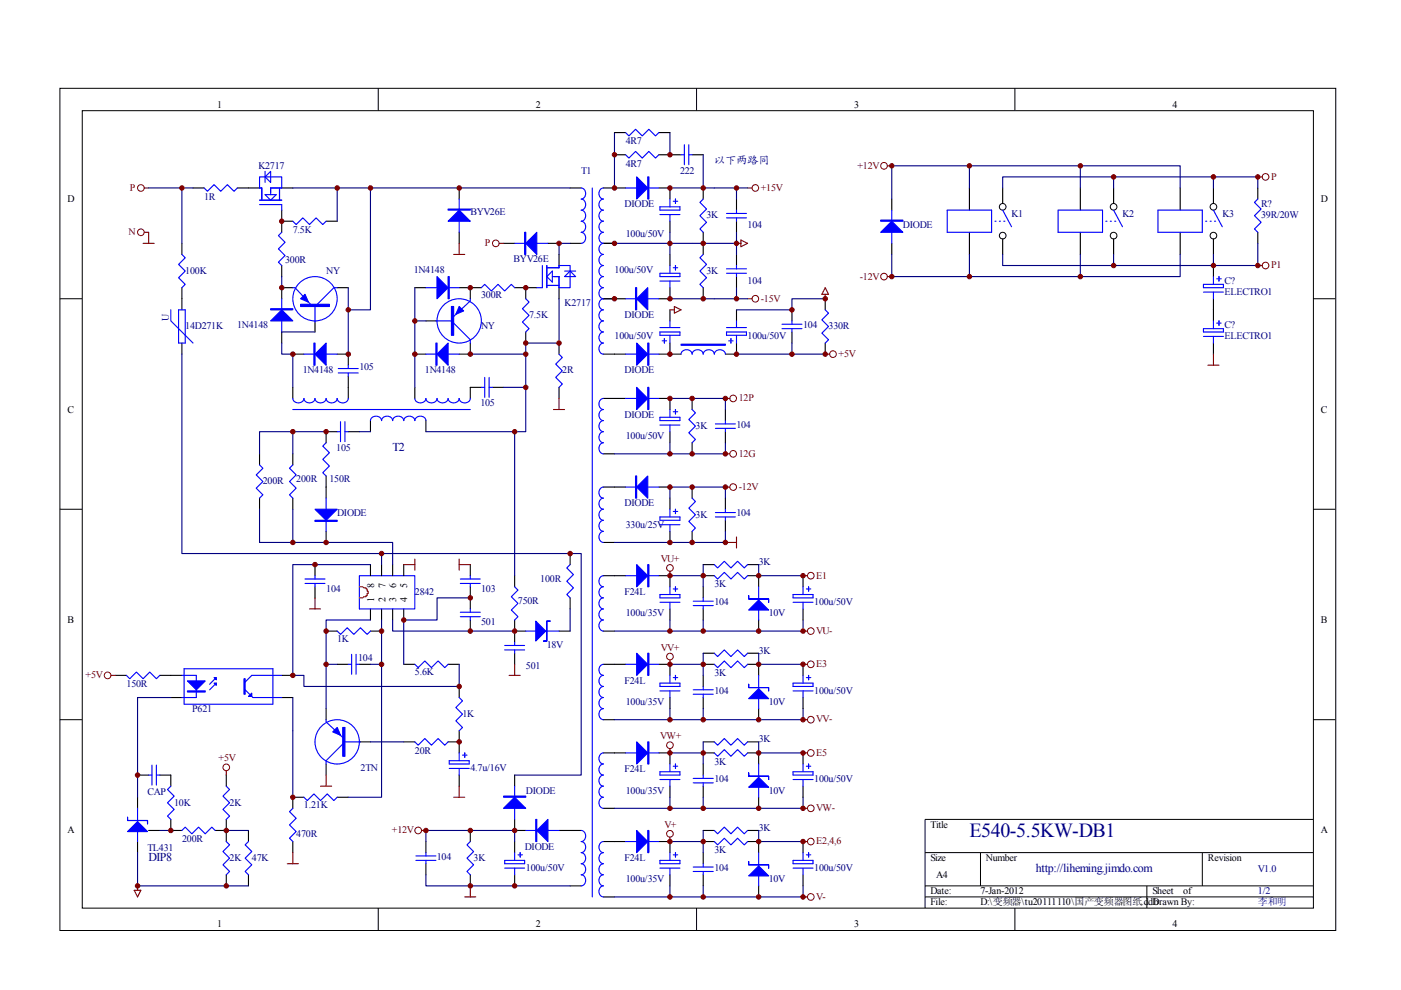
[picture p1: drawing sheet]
<svg xmlns="http://www.w3.org/2000/svg" width="297mm" height="210mm" viewBox="0 0 297 210" stroke-linecap="round" stroke-linejoin="round" font-family="sans-serif">
<g fill="none" stroke="#000" stroke-width=".21">
<path d="M12.7 18.7h270.5v178.6h-270.5zM80.2 18.7v4.7M147.7 18.7v4.7M215.2 18.7v4.7M17.4 23.5h261.1v169h-261.1zM12.7 63.3h4.7M278.4 63.3h4.7M12.7 108h4.7M278.4 108h4.7M12.7 152.6h4.7M278.4 152.6h4.7M278.4 173.7h-82.3v18.8"/>
<path d="M80.2 192.5v4.7M147.7 192.5v4.7M196.1 180.8h82.3M196.1 187.8h82.3M196.1 190.2h82.3M207.9 180.8v7M215.2 192.5v4.7M243.2 187.8v4.7M254.9 180.8v7"/>
<circle cx="212.6" cy="43.9" r=".71"/>
<circle cx="212.6" cy="50" r=".71"/>
<circle cx="236.1" cy="43.9" r=".71"/>
<circle cx="236.1" cy="50" r=".71"/>
<circle cx="257.3" cy="43.9" r=".7"/>
<circle cx="257.3" cy="50" r=".7"/>
</g>
<g fill="none" stroke="#000" stroke-width=".23">
<path d="M40.9 39.9h2.4M50.3 39.9h4.7M59.7 39.9h2.4M97.4 39.9v2.3M120.9 39.9h2.3M127.9 39.9h4.7M130.3 32.8h2.3M130.3 28.1h2.3M139.7 39.9h2.3v2.3M139.7 32.8h4.7M139.7 28.1h2.3M146.7 32.8h2.4"/>
<path d="M149.1 39.9v2.3M205.5 39.9v4.7M212.6 39.9v3.2M229 39.9v4.7M236.1 39.9v3.2M250.2 39.9v4.7M257.3 39.9v3.2M266.7 39.9v2.3M38.6 51.6v2.3M59.7 44.6v4.7M59.7 56.3v2.3M59.7 46.9h2.4"/>
<path d="M69.1 46.9h2.4M97.4 49.3v2.3M106.8 51.6h2.3M116.2 51.6h2.3M118.5 53.9v2.4M120.9 51.6h2.3M127.9 51.6h2.4M142 46.9v2.4M142 53.9v2.4M149.1 49.3v4.6M156.2 42.2v2.4M156.2 46.9v2.4"/>
<path d="M156.2 53.9v2.4M156.2 58.6v2.4M189.1 42.2v2.4M189.1 51.6v2.3M205.5 49.3v4.6M212.6 50.7v3.2M229 49.3v4.6M236.1 50.7v3.2M250.2 49.3v4.6M257.3 50.7v3.2M257.3 56.3v2.3M266.7 49.3v2.3"/>
<path d="M38.6 61v4.7M38.6 72.7v2.4M59.7 70.4v2.3M62.1 61h-2.4v2.3M62.1 75.1h2.3M66.8 68v2.4M71.5 61h2.3M71.5 75.1h2.3v2.3M73.8 79.8v4.7M88 61h2.3M88 75.1h2.3M90.3 68h2.4"/>
<path d="M97.4 61h4.7M99.7 61v2.3M99.7 72.7v2.4h-2.3M109.1 61h4.7M111.5 61v2.3M111.5 70.4v2.3M118.5 61v2.3M118.5 72.7v2.4M127.9 75.1h4.7M127.9 63.3h4.7M139.7 75.1h4.7M142 61v2.3h-2.3"/>
<path d="M142 65.7v2.3M142 72.7v2.4M149.1 61v2.3M156.2 72.7v2.4h-2.4M156.2 65.7v2.3M167.9 65.7v2.3M167.9 70.4v2.3M175 63.3v2.4M175 72.7v2.4M257.3 63.3v4.7M257.3 72.7v2.4M55 96.2v2.4"/>
<path d="M62.1 82.1v2.4M62.1 96.2v2.4M71.5 91.5h-2.4v2.4M73.8 91.5h2.4M78.5 89.2v2.3M88 82.1v2.4M90.3 89.2v2.3M102.1 82.1h-2.4v2.4M104.4 82.1h2.4M118.5 82.1v2.4M127.9 96.2h2.4M127.9 84.5h4.7"/>
<path d="M139.7 84.5h2.3v2.3M142 91.5v2.4M146.7 84.5v2.3M146.7 93.9v2.3M153.8 86.8v2.4M153.8 91.5v2.4M55 105.6v2.4M62.1 105.6v2.4M66.8 119.7v2.4M69.1 100.9v4.7M69.1 112.7v2.3M78.5 119.7v2.4"/>
<path d="M80.9 119.7v2.4M83.2 119.7v2.4M85.6 119.7v2.4M99.7 119.7v2.4M120.9 117.4v2.3M127.9 115h2.4M127.9 103.3h4.7M139.7 103.3h2.3M142 105.6v2.4M142 112.7v2.3M146.7 103.3v2.3M146.7 112.7v2.3"/>
<path d="M149.1 119.7h2.3M153.8 105.6v2.4M153.8 110.3v2.4M158.5 119.7h2.4M66.8 124.4v2.4M69.1 133.8h2.4M78.5 129.1v2.4M78.5 133.8h2.4M80.9 129.1v2.4M83.2 129.1v2.4M85.6 129.1v2.4M99.7 124.4v4.7"/>
<path d="M99.7 131.5v2.3M109.1 133.8h2.4M109.1 122.1v2.3M109.1 131.5v4.7M109.1 138.5v2.4M118.5 133.8h2.4M120.9 126.8v2.3M127.9 133.8h2.4M127.9 122.1h4.7M139.7 122.1h2.3v2.3M142 129.1v2.4M149.1 124.4v2.4"/>
<path d="M149.1 129.1v2.4M149.1 122.1h2.3M149.1 138.5h2.3M158.5 122.1h2.4v2.3M158.5 138.5h2.4M160.9 131.5v2.3M170.3 122.1v2.3M170.3 129.1v2.4M24.5 143.2h2.3M33.9 143.2h4.7M36.2 147.9h2.4M59.7 143.2h2.4"/>
<path d="M59.7 147.9h2.4M69.1 150.2v2.4M71.5 140.9h2.3M76.2 140.9h2.3M76.2 157.3h2.3M85.6 140.9h2.4M85.6 157.3h2.4M95 140.9h2.4M95 157.3h2.4M97.4 145.5v2.4M97.4 154.9v4.7M127.9 140.9h4.7"/>
<path d="M127.9 152.6h2.4M127.9 159.6h4.7M139.7 140.9h2.3v2.3M139.7 159.6h2.3v2.4M142 147.9v2.3M149.1 140.9h2.3M149.1 157.3h2.3M149.1 143.2v2.3M149.1 147.9v2.3M149.1 159.6h2.3M158.5 140.9h2.4v2.3M158.5 157.3h2.4"/>
<path d="M158.5 159.6h2.4v2.4M160.9 150.2v2.4M170.3 140.9v2.3M170.3 147.9v2.3M170.3 159.6v2.4M29.2 169v2.4M29.2 178.4v2.4M29.2 164.3h2.3M31.5 176.1h2.4M33.9 164.3h2.3v2.4M36.2 173.7v2.4h2.4M45.6 176.1h2.4"/>
<path d="M48 164.3v2.4M48 173.7v4.7M52.7 176.1v2.3M62.1 178.4v2.4M64.4 169h-2.3v2.4M69.1 162v2.3M71.5 169h2.3M90.3 178.4v2.4M97.4 164.3v2.4M99.7 176.1v2.3M109.1 164.3v2.4M109.1 173.7v2.4h2.4"/>
<path d="M109.1 178.4v2.4M118.5 176.1h4.7M127.9 171.4h2.4M127.9 178.4h4.7M139.7 178.4h2.3v2.4M142 166.7v2.3M149.1 176.1h2.3M149.1 162v2.3M149.1 166.7v2.3M149.1 178.4h2.3M158.5 176.1h2.4M158.5 178.4h2.4v2.4"/>
<path d="M160.9 169v2.4M170.3 166.7v2.3M170.3 178.4v2.4M48 185.5v2.3M52.7 185.5v2.3M90.3 183.1v2.4M99.7 185.5v2.3M109.1 185.5v2.3M120.9 187.8h2.3M127.9 190.2h2.4M142 185.5v2.3M149.1 180.8v2.3"/>
<path d="M149.1 185.5v2.3M160.9 187.8v2.4M170.3 185.5v2.3"/>
</g>
<g fill="none" stroke="#00f" stroke-width=".23">
<path d="M43.3 39.9l.7 .7 1.4-1.4 1.4 1.4 1.4-1.4 1.4 1.4 .7-.7M56.2 37.5l1.2-1.2v2.4zM56.2 36.3v2.4M59.3 39.9v2.5M123.2 39.9a1.2 1.2 0 0 1 1 1.1 1.2 1.2 0 0 1-1 1.2 1.2 1.2 0 0 1 1 1.2 1.2 1.2 0 0 1-1 1.2 1.2 1.2 0 0 1 1 1.1 1.2 1.2 0 0 1-1 1.2 1.2 1.2 0 0 1 1 1.2 1.2 1.2 0 0 1-1 1.2 1.2 1.2 0 0 1 1 1.1 1.2 1.2 0 0 1-1 1.2M125.6 39.9v150.3M127.9 39.9a1.2 1.2 0 0 0-.9 1.1 1.2 1.2 0 0 0 .9 1.2 1.2 1.2 0 0 0-.9 1.2 1.2 1.2 0 0 0 .9 1.2 1.2 1.2 0 0 0-.9 1.1 1.2 1.2 0 0 0 .9 1.2 1.21 1.21 0 0 0-.9 1.2 1.21 1.21 0 0 0 .9 1.2 1.2 1.2 0 0 0-.9 1.1 1.2 1.2 0 0 0 .9 1.2 1.2 1.2 0 0 0-.9 1.2 1.2 1.2 0 0 0 .9 1.1 1.2 1.2 0 0 0-.9 1.2 1.2 1.2 0 0 0 .9 1.2 1.2 1.2 0 0 0-.9 1.2 1.2 1.2 0 0 0 .9 1.1 1.2 1.2 0 0 0-.9 1.2 1.2 1.2 0 0 0 .9 1.2 1.2 1.2 0 0 0-.9 1.2 1.2 1.2 0 0 0 .9 1.1 1.2 1.2 0 0 0-.9 1.2 1.2 1.2 0 0 0 .9 1.2M132.6 32.8l.7 .7 1.4-1.4 1.5 1.4 1.4-1.4 1.4 1.4 .7-.7M132.6 28.1l.7 .7 1.4-1.4 1.5 1.4 1.4-1.4 1.4 1.4 .7-.7M132.6 39.9h7.1M144.4 32.8h.7M145.1 30.7v4.2"/>
<path d="M146 32.8h.7M146 30.7v4.2M38.6 53.9l.7 .8-1.4 1.4 1.4 1.4-1.4 1.4 1.4 1.4-.7 .7M55 42.4h4.7M55 43.4h4.7v1.2M56.2 41.3h2.4l-1.2 1.1zM57.4 41.3v-1.4h2.3v-2.4h-4.7v2.4h.5v2.5M59.7 49.3l-.7 .7 1.4 1.4-1.4 1.4 1.4 1.4-1.4 1.4 .7 .7M62.1 46.9l.7 .7 1.4-1.4 1.4 1.4 1.4-1.4 1.4 1.4 .7-.7M97.4 42.2v7.1M109.1 51.6h7.1M115 56.3v4.7h-1.2"/>
<path d="M115.9 56.8h2.6v-.5h2.4v4.7h-2.4v-2.4h-1.4M115.9 56.3v4.7M115.9 58.6l1.2-1.1v2.3zM119.7 58.6l1.2-1.1 1.2 1.1zM119.7 57.5h2.4M139.9 57.9h4.3v.7h-4.3zM139.9 43.9h4.3v.7h-4.3zM139.9 45.5h4.3M139.9 59.6h4.3M142 42.2v1.7M142 45.5v1.4M142 56.3v1.6"/>
<path d="M142 59.6v1.4M142.7 56.8h1M142.7 42.7h1M143.2 42.2v.9M143.2 56.3v.9M149.1 42.2l-.7 .7 1.4 1.4-1.4 1.4 1.4 1.4-1.4 1.4 .7 .8M149.1 53.9l-.7 .8 1.4 1.4-1.4 1.4 1.4 1.4-1.4 1.4 .7 .7M154 57.9h4.3M154 45.3h4.3M154 46.2h4.3M154 57h4.3M156.2 44.6v.7"/>
<path d="M156.2 46.2v.7M156.2 56.3v.7M156.2 57.9v.7M189.1 44.6v7M200.8 44.6h9.4v4.7h-9.4zM210.9 46.9h.3M211.9 46.9h.2M212.6 44.6l1.9 3.5M212.8 46.9h.3M224.3 44.6h9.5v4.7h-9.5zM234.5 46.9h.2M235.4 46.9h.2"/>
<path d="M236.1 44.6l1.9 3.5M236.3 46.9h.3M245.5 44.6h9.4v4.7h-9.4zM255.6 46.9h.3M256.6 46.9h.2M257.3 44.6l1.8 3.5M257.3 58.6v1.7M257.5 46.9h.2M258 59.1h.9M258.4 58.6v1M266.7 42.2l-.7 .7 1.4 1.4-1.4 1.4 1.4 1.4-1.4 1.4 .7 .8M36.2 65.7v2.3l4.7 4.7"/>
<path d="M37.9 65.7h1.4v7h-1.4zM59.7 63.3v7.1M62.1 61h.5l3.2 3.5M64.4 75.1h7.1M66.8 65v3.3M71.5 61h-.7l-3.5 3.5M71.7 79.1h4.3M71.7 78.1h4.3M73.8 77.4v.7M73.8 79.1v.7M90.3 61h7.1M90.3 75.1h7.1"/>
<path d="M92.4 68h3.3M96.2 68.5l3.5 3.5v.7M99.7 63.3v.5l-3.5 3.3M102.1 61l.7-.7 1.4 1.4 1.4-1.4 1.4 1.4 1.4-1.4 .7 .7M111.5 63.3l.7 .7-1.4 1.5 1.4 1.4-1.4 1.4 1.4 1.4-.7 .7M115.9 60.5h2.6M118.5 75.1l.7 .7-1.4 1.4 1.4 1.4-1.4 1.4 1.4 1.4-.7 .7M127.9 65.7a1.2 1.2 0 0 0-.9 1.2 1.2 1.2 0 0 0 .9 1.1 1.2 1.2 0 0 0-.9 1.2 1.2 1.2 0 0 0 .9 1.2 1.2 1.2 0 0 0-.9 1.2 1.2 1.2 0 0 0 .9 1.1 1.2 1.2 0 0 0-.9 1.2 1.2 1.2 0 0 0 .9 1.2M132.6 75.1h7.1M132.6 63.3h7.1M139.9 70.4h4.3v.7h-4.3zM139.9 69.5h4.3"/>
<path d="M140.4 72.3h.9M140.9 71.8v.9M142 68v1.5M142 71.1v1.6M144.4 75.1a1.21 1.21 0 0 1 1.2-.9 1.21 1.21 0 0 1 1.1 .9 1.21 1.21 0 0 1 1.2-.9 1.21 1.21 0 0 1 1.2 .9 1.21 1.21 0 0 1 1.2-.9 1.21 1.21 0 0 1 1.2 .9 1.2 1.2 0 0 1 1.1-.9 1.2 1.2 0 0 1 1.2 .9M154 69.5h4.3M154 70.4h4.3v.7h-4.3zM154.5 72.3h.9M155 71.8v.9M156.2 68v1.5M156.2 71.1v1.6M165.8 68.7h4.2"/>
<path d="M165.8 69.7h4.2M167.9 68v.7M167.9 69.7v.7M175 65.7l.7 .7-1.4 1.4 1.4 1.4-1.4 1.4 1.4 1.4-.7 .7M255.2 60.3h4.2v.7h-4.2zM255.2 69.7h4.2v.7h-4.2zM255.2 61.9h4.2M255.2 71.3h4.2M257.3 61.9v1.4M257.3 68v1.7M257.3 71.3v1.4M258 68.5h.9"/>
<path d="M258.4 68v1M55 98.6l.7 .7-1.4 1.4 1.4 1.4-1.4 1.4 1.4 1.4-.7 .7M62.1 84.5a1.21 1.21 0 0 0 1.2 .9 1.21 1.21 0 0 0 1.1-.9 1.21 1.21 0 0 0 1.2 .9 1.21 1.21 0 0 0 1.2-.9 1.21 1.21 0 0 0 1.2 .9 1.21 1.21 0 0 0 1.1-.9M62.1 98.6l-.7 .7 1.4 1.4-1.4 1.4 1.4 1.4-1.4 1.4 .7 .7M62.1 86.8h37.6M69.1 84.5a1.21 1.21 0 0 0 1.2 .9 1.21 1.21 0 0 0 1.2-.9 1.21 1.21 0 0 0 1.2 .9 1.21 1.21 0 0 0 1.1-.9M69.1 93.9l-.7 .7 1.4 1.4-1.4 1.4 1.4 1.4-1.4 1.4 .7 .7M71.5 91.5h.7M72.2 89.4v4.2M73.1 91.5h.7M73.1 89.4v4.2M78.5 89.2a1.21 1.21 0 0 1 1.2-1 1.21 1.21 0 0 1 1.2 1 1.2 1.2 0 0 1 1.2-1 1.2 1.2 0 0 1 1.1 1 1.2 1.2 0 0 1 1.2-1 1.2 1.2 0 0 1 1.2 1 1.21 1.21 0 0 1 1.2-1 1.21 1.21 0 0 1 1.2 1 1.2 1.2 0 0 1 1.1-1 1.2 1.2 0 0 1 1.2 1"/>
<path d="M88 84.5a1.21 1.21 0 0 0 1.1 .9 1.21 1.21 0 0 0 1.2-.9 1.21 1.21 0 0 0 1.2 .9 1.21 1.21 0 0 0 1.2-.9 1.21 1.21 0 0 0 1.1 .9 1.21 1.21 0 0 0 1.2-.9 1.21 1.21 0 0 0 1.2 .9 1.21 1.21 0 0 0 1.2-.9 1.21 1.21 0 0 0 1.1 .9 1.21 1.21 0 0 0 1.2-.9M102.1 82.1h.7M102.8 80v4.2M103.7 82.1h.7M103.7 80v4.2M127.9 84.5a1.2 1.2 0 0 0-.9 1.2 1.2 1.2 0 0 0 .9 1.1 1.2 1.2 0 0 0-.9 1.2 1.2 1.2 0 0 0 .9 1.2 1.2 1.2 0 0 0-.9 1.2 1.2 1.2 0 0 0 .9 1.1 1.2 1.2 0 0 0-.9 1.2 1.2 1.2 0 0 0 .9 1.2 1.2 1.2 0 0 0-.9 1.2 1.2 1.2 0 0 0 .9 1.1M132.6 84.5h7.1M139.9 88.5h4.3v.7h-4.3zM139.9 90.1h4.3M142 86.8v1.7M142 90.1v1.4M142.7 87.3h1"/>
<path d="M143.2 86.8v1M146.7 86.8l.7 .7-1.4 1.4 1.4 1.5-1.4 1.4 1.4 1.4-.7 .7M151.7 89.9h4.2M151.7 90.8h4.2M153.8 89.2v.7M153.8 90.8v.7M69.1 105.6v7.1M120.9 119.7l-.7 .7 1.4 1.4-1.4 1.4 1.4 1.4-1.4 1.5 .7 .7M127.9 103.3a1.2 1.2 0 0 0-.9 1.1 1.2 1.2 0 0 0 .9 1.2 1.2 1.2 0 0 0-.9 1.2 1.2 1.2 0 0 0 .9 1.2 1.21 1.21 0 0 0-.9 1.1 1.21 1.21 0 0 0 .9 1.2 1.2 1.2 0 0 0-.9 1.2 1.2 1.2 0 0 0 .9 1.2 1.2 1.2 0 0 0-.9 1.1 1.2 1.2 0 0 0 .9 1.2M132.6 103.3h7.1M139.9 109.6h4.3v.7h-4.3zM139.9 111.3h4.3"/>
<path d="M142 108v1.6M142 111.3v1.4M142.7 108.4h1M143.2 108v.9M146.7 105.6l.7 .7-1.4 1.4 1.4 1.4-1.4 1.5 1.4 1.4-.7 .7M151.4 119.7l.8 .7 1.4-1.4 1.4 1.4 1.4-1.4 1.4 1.4 .7-.7M151.7 109.6h4.2M151.7 108.7h4.2M153.8 108v.7M153.8 109.6v.7M64.7 123.7h4.2M64.7 122.8h4.2"/>
<path d="M66.8 122.1v.7M66.8 123.7v.7M71.5 133.8l.7 .7 1.4-1.4 1.4 1.4 1.4-1.4 1.4 1.4 .7-.7M74.5 138.7v4.3M75.5 138.7v4.3M76.2 122.1h11.8v7h-11.8zM97.6 123.7h4.2M97.6 122.8h4.2M97.6 129.8h4.2M97.6 130.8h4.2M99.7 122.1v.7M99.7 123.7v.7"/>
<path d="M99.7 129.1v.7M99.7 130.8v.7M107 136.9h4.2M107 137.8h4.2M109.1 124.4l.7 .7-1.4 1.4 1.4 1.4-1.4 1.4 1.4 1.5-.7 .7M109.1 136.2v.7M109.1 137.8v.7M111.5 133.8h7M127.9 126.8a1.2 1.2 0 0 0-.9 1.1 1.2 1.2 0 0 0 .9 1.2 1.2 1.2 0 0 0-.9 1.2 1.2 1.2 0 0 0 .9 1.2 1.2 1.2 0 0 0-.9 1.1 1.2 1.2 0 0 0 .9 1.2M127.9 122.1a1.2 1.2 0 0 0-.9 1.1 1.2 1.2 0 0 0 .9 1.2 1.2 1.2 0 0 0-.9 1.2 1.2 1.2 0 0 0 .9 1.2M132.6 122.1h7.1M139.9 126.1h4.3v.7h-4.3z"/>
<path d="M139.9 127.7h4.3M142 124.4v1.7M142 127.7v1.4M142.7 124.9h1M143.2 124.4v.9M147 127.5h4.2M147 128.4h4.2M149.1 126.8v.7M149.1 128.4v.7M151.4 122.1l.8 .7 1.4-1.4 1.4 1.4 1.4-1.4 1.4 1.4 .7-.7M151.4 138.5l.8 .7 1.4-1.4 1.4 1.4 1.4-1.4 1.4 1.4 .7-.7M160.9 124.4v7.1"/>
<path d="M168.1 127.7h4.3M168.1 126.1h4.3v.7h-4.3zM170.3 124.4v1.7M170.3 127.7v1.4M171 124.9h.9M171.4 124.4v.9M26.8 143.2l.7 .7 1.4-1.4 1.4 1.4 1.4-1.4 1.5 1.4 .7-.7M38.6 143.2h3v4.7h-3M39 141.8h18.9v7.5h-18.9zM45.9 144.8l-1.5 1.5M45.9 143.7l-1.5 1.4M52 146.3l1.6 1.6h6.1"/>
<path d="M59.7 143.2h-6.3l-1.4 1.4M69.1 152.6v.5l3.6 3.3M72.7 157.8l-3.6 3.5v.7M73.1 157.3h3.3M73.8 140.9h.7M75.5 140.9h.7M88 140.9l.7 .7 1.4-1.5 1.4 1.5 1.4-1.5 1.4 1.5 .7-.7M88 157.3l.7 .7 1.4-1.4 1.4 1.4 1.4-1.4 1.4 1.4 .7-.7M97.4 147.9l.7 .7-1.4 1.4 1.4 1.4-1.4 1.4 1.4 1.4-.7 .7M97.4 159.6v1.7M98.5 159.6v1M127.9 140.9a1.2 1.2 0 0 0-.9 1.1 1.2 1.2 0 0 0 .9 1.2 1.2 1.2 0 0 0-.9 1.2 1.2 1.2 0 0 0 .9 1.1 1.2 1.2 0 0 0-.9 1.2 1.2 1.2 0 0 0 .9 1.2 1.2 1.2 0 0 0-.9 1.2 1.2 1.2 0 0 0 .9 1.1 1.2 1.2 0 0 0-.9 1.2 1.2 1.2 0 0 0 .9 1.2"/>
<path d="M127.9 159.6a1.2 1.2 0 0 0-.9 1.2 1.2 1.2 0 0 0 .9 1.2 1.2 1.2 0 0 0-.9 1.2 1.2 1.2 0 0 0 .9 1.1 1.2 1.2 0 0 0-.9 1.2 1.2 1.2 0 0 0 .9 1.2 1.2 1.2 0 0 0-.9 1.2 1.2 1.2 0 0 0 .9 1.1 1.2 1.2 0 0 0-.9 1.2 1.2 1.2 0 0 0 .9 1.2M132.6 140.9h7.1M132.6 159.6h7.1M139.9 144.8h4.3v.7h-4.3zM139.9 146.5h4.3M142 143.2v1.6M142 146.5v1.4M142.7 143.7h1M143.2 143.2v.9M147 146.3h4.2M147 147.2h4.2M149.1 145.5v.8"/>
<path d="M149.1 147.2v.7M151.4 140.9l.8 .7 1.4-1.5 1.4 1.5 1.4-1.5 1.4 1.5 .7-.7M151.4 159.6l.8 .7 1.4-1.4 1.4 1.4 1.4-1.4 1.4 1.4 .7-.7M151.4 157.3l.8 .7 1.4-1.4 1.4 1.4 1.4-1.4 1.4 1.4 .7-.7M160.9 143.2v7M168.1 146.5h4.3M168.1 144.8h4.3v.7h-4.3zM170.3 143.2v1.6M170.3 146.5v1.4M171 143.7h.9M171.4 143.2v.9M29.2 171.4v7"/>
<path d="M31.5 164.3h.7M32.2 162.2v4.3M33.2 164.3h.7M33.2 162.2v4.3M36.2 166.7l-.7 .7 1.4 1.4-1.4 1.4 1.4 1.4-1.4 1.4 .7 .7M38.6 176.1l.7-.7 1.4 1.4 1.4-1.4 1.4 1.4 1.4-1.4 .7 .7M48 166.7l.7 .7-1.4 1.4 1.4 1.4-1.4 1.4 1.4 1.4-.7 .7M48 178.4l.7 .7-1.4 1.4 1.4 1.5-1.4 1.4 1.4 1.4-.7 .7M52.7 178.4l-.7 .7 1.4 1.4-1.4 1.5 1.4 1.4-1.4 1.4 .7 .7M62.1 171.4l-.7 .7 1.4 1.4-1.4 1.4 1.4 1.4-1.4 1.4 .7 .7M64.4 169l.7 .7 1.5-1.4 1.4 1.4 1.4-1.4 1.4 1.4 .7-.7M95.2 161.3h4.3v.7h-4.3z"/>
<path d="M95.2 162.9h4.3M97.4 162.9v1.4M98.1 160.1h.9M99.7 178.4l-.7 .7 1.4 1.4-1.4 1.5 1.4 1.4-1.4 1.4 .7 .7M109.1 166.7v7M111.5 176.1h7M123.2 176.1a1.2 1.2 0 0 1 1 1.2 1.2 1.2 0 0 1-1 1.1 1.2 1.2 0 0 1 1 1.2 1.2 1.2 0 0 1-1 1.2 1.2 1.2 0 0 1 1 1.2 1.2 1.2 0 0 1-1 1.1 1.2 1.2 0 0 1 1 1.2 1.2 1.2 0 0 1-1 1.2 1.2 1.2 0 0 1 1 1.2 1.2 1.2 0 0 1-1 1.1M127.9 178.4a1.2 1.2 0 0 0-.9 1.2 1.2 1.2 0 0 0 .9 1.2 1.2 1.2 0 0 0-.9 1.2 1.2 1.2 0 0 0 .9 1.1 1.2 1.2 0 0 0-.9 1.2 1.2 1.2 0 0 0 .9 1.2 1.21 1.21 0 0 0-.9 1.2 1.21 1.21 0 0 0 .9 1.1 1.2 1.2 0 0 0-.9 1.2 1.2 1.2 0 0 0 .9 1.2M132.6 178.4h7.1M139.9 163.6h4.3v.7h-4.3zM139.9 165.3h4.3M142 162v1.6"/>
<path d="M142 165.3v1.4M142.7 162.5h1M143.2 162v.9M147 165h4.2M147 166h4.2M149.1 164.3v.7M149.1 166v.7M151.4 178.4l.8 .7 1.4-1.4 1.4 1.4 1.4-1.4 1.4 1.4 .7-.7M151.4 176.1l.8 .7 1.4-1.4 1.4 1.4 1.4-1.4 1.4 1.4 .7-.7M160.9 162v7M168.1 163.6h4.3v.7h-4.3zM168.1 165.3h4.3"/>
<path d="M170.3 162v1.6M170.3 165.3v1.4M171 162.5h.9M171.4 162v.9M88.2 182.4h4.2M88.2 181.5h4.2M90.3 180.8v.7M90.3 182.4v.7M107 182.4h4.2v.7h-4.2zM107 184.1h4.2M109.1 180.8v1.6M109.1 184.1v1.4"/>
<path d="M109.8 181.2h1M110.3 180.8v.9M139.9 184.1h4.3M139.9 182.4h4.3v.7h-4.3zM142 180.8v1.6M142 184.1v1.4M142.7 181.2h1M143.2 180.8v.9M147 183.8h4.2M147 184.8h4.2M149.1 183.1v.7M149.1 184.8v.7"/>
<path d="M160.9 180.8v7M168.1 184.1h4.3M168.1 182.4h4.3v.7h-4.3zM170.3 180.8v1.6M170.3 184.1v1.4M171 181.2h.9M171.4 180.8v.9"/>
<circle cx="66.8" cy="63.3" r="4.7"/>
<circle cx="97.4" cy="68" r="4.7"/>
<circle cx="71.5" cy="157.3" r="4.7"/>
</g>
<g fill="#00f" stroke="#00f" stroke-width=".23">
<path d="M57.4 68l2.3-2.3 2.4 2.3z"/>
<path d="M66.8 75.1l2.3-2.4v4.7z"/>
<path d="M92.7 75.1l2.3-2.4v4.7z"/>
<path d="M92.7 58.6l2.3 2.4-2.3 2.3z"/>
<path d="M111.5 51.6l2.3-2.3v4.6z"/>
<path d="M95 46.9l2.4-2.3 2.3 2.3z"/>
<path d="M66.8 108h4.7l-2.4 2.3z"/>
<path d="M39.7 144.4h3.8l-1.9 1.9z"/>
<path d="M45.4 143.7h.5v.4z"/>
<path d="M45.4 144.8h.5v.5z"/>
<path d="M53.4 147v.7h-.7z"/>
<path d="M113.8 176.1l2.4-2.4v4.7z"/>
<path d="M70.5 155.2l1-1 .7 1.7z"/>
<path d="M113.6 131.7l2.1 2.1-2.1 2.1z"/>
<path d="M135 37.5l2.3 2.4-2.3 2.3z"/>
<path d="M27 176.3l2.2-2.1 2.1 2.1z"/>
<path d="M64.7 62.4l.7 1.6-1.7-.7z"/>
<path d="M97.4 65l.9 .9-1.6 .7z"/>
<path d="M135 63.3l2.3-2.3v4.7z"/>
<path d="M135 72.7l2.3 2.4-2.3 2.3z"/>
<path d="M135 82.1l2.3 2.4-2.3 2.3z"/>
<path d="M135 103.3l2.3-2.4v4.7z"/>
<path d="M135 119.7l2.3 2.4-2.3 2.3z"/>
<path d="M135 138.5l2.3 2.4-2.3 2.3z"/>
<path d="M135 157.3l2.3 2.3-2.3 2.4z"/>
<path d="M135 176.1l2.3 2.3-2.3 2.4z"/>
<path d="M158.7 148.1l2.2-2.1 2.1 2.1z"/>
<path d="M158.7 129.3l2.2-2.1 2.1 2.1z"/>
<path d="M158.7 166.9l2.2-2.1 2.1 2.1z"/>
<path d="M158.7 185.7l2.2-2.1 2.1 2.1z"/>
<path d="M109.1 169l2.4 2.4h-4.7z"/>
<path d="M186.7 49.3l2.4-2.4 2.3 2.4z"/>
<path d="M57.4 65.5h4.7v.2h-4.7z" fill-rule="evenodd"/>
<path d="M66.6 72.7h.2v4.7h-.2z" fill-rule="evenodd"/>
<path d="M92.4 72.7h.3v4.7h-.3z" fill-rule="evenodd"/>
<path d="M95 58.6h.2v4.7h-.2z" fill-rule="evenodd"/>
<path d="M111.2 49.3h.3v4.6h-.3z" fill-rule="evenodd"/>
<path d="M95 44.3h4.7v.3h-4.7z" fill-rule="evenodd"/>
<path d="M66.8 110.3h4.7v.3h-4.7z" fill-rule="evenodd"/>
<path d="M39.7 146.5h3.8v.2h-3.8z" fill-rule="evenodd"/>
<path d="M51.7 143.9h.3v3.3h-.3z" fill-rule="evenodd"/>
<path d="M113.6 173.7h.2v4.7h-.2z" fill-rule="evenodd"/>
<path d="M72.7 154.2h.4v6.1h-.4z" fill-rule="evenodd"/>
<path d="M115.9 131.7v4.2h-.7h.7v-4.2h.7z" fill-rule="evenodd"/>
<path d="M137.3 37.5h.3v4.7h-.3z" fill-rule="evenodd"/>
<path d="M27 173.3v.7h4.3v.7v-.7h-4.3z" fill-rule="evenodd"/>
<path d="M63.7 64.5h6.1v.5h-6.1z" fill-rule="evenodd"/>
<path d="M95.7 65h.5v6.1h-.5z" fill-rule="evenodd"/>
<path d="M134.7 61h.3v4.7h-.3z" fill-rule="evenodd"/>
<path d="M137.3 72.7h.3v4.7h-.3z" fill-rule="evenodd"/>
<path d="M137.3 82.1h.3v4.7h-.3z" fill-rule="evenodd"/>
<path d="M134.7 100.9h.3v4.7h-.3z" fill-rule="evenodd"/>
<path d="M137.3 119.7h.3v4.7h-.3z" fill-rule="evenodd"/>
<path d="M137.3 138.5h.3v4.7h-.3z" fill-rule="evenodd"/>
<path d="M137.3 157.3h.3v4.7h-.3z" fill-rule="evenodd"/>
<path d="M137.3 176.1h.3v4.7h-.3z" fill-rule="evenodd"/>
<path d="M158.7 145.1v.7h4.3v.7v-.7h-4.3z" fill-rule="evenodd"/>
<path d="M158.7 126.3v.7h4.3v.7v-.7h-4.3z" fill-rule="evenodd"/>
<path d="M158.7 163.9v.7h4.3v.7v-.7h-4.3z" fill-rule="evenodd"/>
<path d="M158.7 182.7v.7h4.3v.7v-.7h-4.3z" fill-rule="evenodd"/>
<path d="M144.4 73h9.4v.2h-9.4z" fill-rule="evenodd"/>
<path d="M106.8 168.8h4.7v.2h-4.7z" fill-rule="evenodd"/>
<path d="M186.7 46.7h4.7v.2h-4.7z" fill-rule="evenodd"/>
</g>
<g fill="none" stroke="#000080" stroke-width=".23">
<path d="M31.5 39.9h9.4M38.6 39.9v11.7M62.1 39.9h58.8M71.5 39.9v7M78.5 39.9v25.8h-4.7M130.3 28.1v11.8M142 39.9h16.5M142 28.1v4.7M149.1 32.8v7.1M156.2 39.9v2.3M205.5 35.2v4.7M212.6 39.9v-2.4h44.7v2.4"/>
<path d="M229 35.2v4.7M236.1 37.5v2.4M250.2 39.9v-4.7h-61.1v7M257.3 37.5h9.4v2.4M59.7 58.6v2.4M120.9 51.6h-2.4v2.3M142 49.3v4.6M156.2 49.3v2.3h-25.9M156.2 51.6v2.3M189.1 53.9v4.7h61.1v-4.7M205.5 53.9v4.7M212.6 53.9v2.4h44.7v-2.4"/>
<path d="M229 53.9v4.7M236.1 53.9v2.4M266.7 51.6v4.7h-9.4M38.6 75.1v42.3h42.3v2.3M59.7 72.7v2.4h2.4v7M59.7 70.4h7.1M73.8 61v14.1M88 61v21.1M88 68h2.3M99.7 75.1h11.8M118.5 63.3v9.4h-7v9.4h-4.7M142 63.3h16.5"/>
<path d="M156.2 75.1h18.8M156.2 61v2.3M167.9 72.7v2.4M175 63.3h-7.1v2.4h-11.7M62.1 91.5h-7.1v4.7M62.1 91.5v4.7M62.1 91.5h7M76.2 91.5h2.3M109.1 91.5v30.6M111.5 82.1v9.4h-21.2M142 93.9v2.3M142 84.5h11.8v2.3"/>
<path d="M153.8 93.9v2.3h-23.5M55 108v7h7.1M62.1 115h21.1v4.7M62.1 108v7M78.5 119.7h-16.4v23.5h2.3v2.3h33v-4.6M80.9 117.4h42.3v46.9h-14.1M142 105.6v-2.3h11.8v2.3M149.1 119.7v2.4M153.8 112.7v2.3h-23.5M160.9 119.7v2.4h9.4M78.5 131.5h-9.4v9.4h2.4M80.9 131.5v9.4"/>
<path d="M83.2 131.5v2.3h25.9M99.7 126.8h-7v4.7h-7.1v9.4M120.9 129.1v4.7M142 122.1h7.1v2.3M142 131.5v2.3M149.1 131.5v2.3M149.1 138.5v2.4M160.9 138.5v2.4h9.4M170.3 131.5v2.3h-40M36.2 147.9h-7v21.1M62.1 147.9v21.1M69.1 140.9v9.3"/>
<path d="M78.5 140.9h2.4M78.5 157.3h7.1M80.9 140.9v28.1h-7.1M142 140.9h7.1v2.3M142 159.6h7.1v2.4M142 150.2v2.4M149.1 150.2v2.4M149.1 157.3v2.3M160.9 157.3v2.3h9.4M170.3 150.2v2.4h-40M33.9 176.1h2.3M48 176.1h4.7"/>
<path d="M90.3 178.4v-2.3h18.8v2.3M142 178.4h7.1v2.4M142 169v2.4M149.1 169v2.4M149.1 176.1v2.3M160.9 176.1v2.3h9.4M170.3 169v2.4h-40M29.2 180.8v7h23.5M90.3 185.5v2.3h30.6M142 187.8v2.4M149.1 187.8v2.4M170.3 187.8v2.4h-40"/>
</g>
<g fill="none" stroke="#800000" stroke-width=".23">
<path d="M30.6 39.9h.9M158.5 39.9h.9M188.1 35.2h1M266.7 37.5h.9M30.3 51.6h2.4M30.6 49.3h.9v2.3M96.2 53.9h2.3M97.4 51.6v2.3M105.8 51.6h1M156.2 51.6h.9M157.1 50.9l1.4 .7-1.4 .7zM188.1 58.6h1"/>
<path d="M266.7 56.3h.9M142 65.7h1M143 65l1.4 .7-1.4 .7zM158.5 63.3h.9M175 61l.7 1.4h-1.4zM175 62.4v.9M175 75.1h.9M256.1 77.4h2.3M257.3 75.1v2.3M117.3 86.8h2.4M118.5 84.5v2.3M153.8 84.5h.9"/>
<path d="M153.8 96.2h.9M85.6 119.7h2.4M88 118.5v2.4M97.4 118.5v2.4M97.4 119.7h2.3M153.8 103.3h.9M153.8 115h2.4M156.2 113.8v2.4M65.6 129.1h2.4M66.8 126.8v2.3M142 121.1v1M142 139.9v1"/>
<path d="M170.3 122.1h.9M170.3 133.8h.9M23.5 143.2h1M107.9 143.2h2.4M109.1 140.9v2.3M142 158.7v.9M170.3 140.9h.9M170.3 159.6h.9M170.3 152.6h.9M48 163.4v.9M68 166.7h2.3M69.1 164.3v2.4"/>
<path d="M89.4 176.1h.9M96.2 169h2.3M97.4 166.7v2.3M142 177.5v.9M170.3 178.4h.9M170.3 171.4h.9M28.5 188.8h1.4l-.7 1.4zM29.2 187.8v1M60.9 183.1h2.4M62.1 180.8v2.3M98.5 190.2h2.4M99.7 187.8v2.4"/>
<path d="M170.3 190.2h.9"/>
</g>
<g fill="none" stroke="#800000" stroke-width=".21">
<circle cx="29.9" cy="39.9" r=".7"/>
<circle cx="160.1" cy="39.9" r=".7"/>
<circle cx="187.4" cy="35.2" r=".71"/>
<circle cx="268.3" cy="37.5" r=".71"/>
<circle cx="29.9" cy="49.2" r=".71"/>
<circle cx="105.1" cy="51.6" r=".71"/>
<circle cx="187.4" cy="58.6" r=".7"/>
<circle cx="268.3" cy="56.3" r=".71"/>
<circle cx="160.1" cy="63.3" r=".7"/>
<circle cx="176.6" cy="75.1" r=".7"/>
<circle cx="155.4" cy="96.2" r=".71"/>
<circle cx="155.4" cy="84.5" r=".71"/>
<circle cx="155.4" cy="103.3" r=".71"/>
<circle cx="142" cy="139.2" r=".7"/>
<circle cx="142" cy="120.4" r=".7"/>
<circle cx="171.9" cy="133.8" r=".7"/>
<circle cx="171.9" cy="122.1" r=".7"/>
<circle cx="22.8" cy="143.2" r=".71"/>
<circle cx="142" cy="158" r=".7"/>
<circle cx="171.9" cy="140.8" r=".71"/>
<circle cx="171.9" cy="159.6" r=".71"/>
<circle cx="171.9" cy="152.6" r=".7"/>
<circle cx="48" cy="162.7" r=".71"/>
<circle cx="88.7" cy="176.1" r=".71"/>
<circle cx="142" cy="176.8" r=".71"/>
<circle cx="171.9" cy="171.4" r=".7"/>
<circle cx="171.9" cy="178.4" r=".7"/>
<circle cx="171.9" cy="190.2" r=".71"/>
</g>
<path d="M76.2 124.4h.7l.2 .2h.5v.3h.2v.4h.3v.5h-.3v.5h-.2v.2h-.5l-.2 .3h-.7" fill="none" stroke="#f00" stroke-width=".23"/>
<g fill="#800000" stroke="#800000" stroke-width=".21">
<circle cx="229" cy="58.6" r=".47"/>
<circle cx="205.5" cy="58.6" r=".47"/>
<circle cx="205.5" cy="35.2" r=".47"/>
<circle cx="229.1" cy="35.2" r=".47"/>
<circle cx="236.1" cy="56.3" r=".47"/>
<circle cx="236.1" cy="37.5" r=".47"/>
<circle cx="257.3" cy="37.5" r=".47"/>
<circle cx="189.1" cy="35.2" r=".47"/>
<circle cx="189.1" cy="58.6" r=".47"/>
<circle cx="257.3" cy="56.3" r=".47"/>
<circle cx="266.7" cy="37.5" r=".47"/>
<circle cx="266.7" cy="56.3" r=".47"/>
<circle cx="59.7" cy="46.9" r=".47"/>
<circle cx="111.5" cy="61" r=".47"/>
<circle cx="118.5" cy="51.6" r=".47"/>
<circle cx="130.3" cy="51.6" r=".47"/>
<circle cx="130.3" cy="39.9" r=".47"/>
<circle cx="99.7" cy="61" r=".47"/>
<circle cx="111.5" cy="72.7" r=".47"/>
<circle cx="118.5" cy="72.7" r=".47"/>
<circle cx="59.7" cy="61" r=".47"/>
<circle cx="73.8" cy="75.1" r=".47"/>
<circle cx="62.1" cy="75.1" r=".47"/>
<circle cx="71.5" cy="39.9" r=".47"/>
<circle cx="78.5" cy="39.9" r=".47"/>
<circle cx="73.8" cy="65.7" r=".47"/>
<circle cx="99.7" cy="75.1" r=".47"/>
<circle cx="88" cy="75.1" r=".47"/>
<circle cx="111.5" cy="82.1" r=".47"/>
<circle cx="97.4" cy="39.9" r=".47"/>
<circle cx="85.6" cy="131.5" r=".47"/>
<circle cx="69.1" cy="91.5" r=".47"/>
<circle cx="62.1" cy="169" r=".47"/>
<circle cx="80.9" cy="133.8" r=".47"/>
<circle cx="69.1" cy="133.8" r=".47"/>
<circle cx="109.1" cy="133.8" r=".47"/>
<circle cx="97.4" cy="145.5" r=".47"/>
<circle cx="97.4" cy="157.3" r=".47"/>
<circle cx="120.9" cy="117.4" r=".47"/>
<circle cx="69.1" cy="115" r=".47"/>
<circle cx="109.1" cy="91.5" r=".47"/>
<circle cx="62.1" cy="115" r=".47"/>
<circle cx="62.1" cy="91.5" r=".47"/>
<circle cx="69.1" cy="140.8" r=".47"/>
<circle cx="66.8" cy="119.7" r=".47"/>
<circle cx="99.7" cy="126.8" r=".47"/>
<circle cx="99.7" cy="133.8" r=".47"/>
<circle cx="62.1" cy="143.2" r=".47"/>
<circle cx="109.1" cy="176.1" r=".47"/>
<circle cx="80.9" cy="117.4" r=".47"/>
<circle cx="80.9" cy="140.8" r=".47"/>
<circle cx="109.1" cy="187.8" r=".47"/>
<circle cx="99.7" cy="187.8" r=".47"/>
<circle cx="142" cy="39.9" r=".47"/>
<circle cx="48" cy="176.1" r=".47"/>
<circle cx="48" cy="187.8" r=".47"/>
<circle cx="36.2" cy="176.1" r=".47"/>
<circle cx="29.2" cy="164.3" r=".47"/>
<circle cx="29.2" cy="187.8" r=".47"/>
<circle cx="156.1" cy="39.9" r=".47"/>
<circle cx="167.9" cy="65.7" r=".47"/>
<circle cx="149.1" cy="51.6" r=".47"/>
<circle cx="149.1" cy="39.9" r=".47"/>
<circle cx="142" cy="51.6" r=".47"/>
<circle cx="156.1" cy="51.6" r=".47"/>
<circle cx="88" cy="68" r=".47"/>
<circle cx="111.5" cy="75.1" r=".47"/>
<circle cx="130.3" cy="63.3" r=".47"/>
<circle cx="142" cy="63.3" r=".47"/>
<circle cx="142" cy="75.1" r=".47"/>
<circle cx="142" cy="84.5" r=".47"/>
<circle cx="142" cy="103.3" r=".47"/>
<circle cx="142" cy="122.1" r=".47"/>
<circle cx="142" cy="140.8" r=".47"/>
<circle cx="142" cy="159.6" r=".47"/>
<circle cx="142" cy="178.4" r=".47"/>
<circle cx="142" cy="115" r=".47"/>
<circle cx="149.1" cy="63.3" r=".47"/>
<circle cx="175" cy="63.3" r=".47"/>
<circle cx="156.1" cy="63.3" r=".47"/>
<circle cx="146.7" cy="84.5" r=".47"/>
<circle cx="146.7" cy="96.2" r=".47"/>
<circle cx="146.7" cy="103.3" r=".47"/>
<circle cx="146.7" cy="115" r=".47"/>
<circle cx="153.8" cy="84.5" r=".47"/>
<circle cx="153.8" cy="103.3" r=".47"/>
<circle cx="153.8" cy="96.2" r=".47"/>
<circle cx="153.8" cy="115" r=".47"/>
<circle cx="160.9" cy="122.1" r=".47"/>
<circle cx="149.1" cy="122.1" r=".47"/>
<circle cx="160.9" cy="140.8" r=".47"/>
<circle cx="149.1" cy="140.8" r=".47"/>
<circle cx="160.9" cy="159.6" r=".47"/>
<circle cx="149.1" cy="159.6" r=".47"/>
<circle cx="160.9" cy="178.4" r=".47"/>
<circle cx="149.1" cy="178.4" r=".47"/>
<circle cx="160.9" cy="152.6" r=".47"/>
<circle cx="160.9" cy="133.8" r=".47"/>
<circle cx="160.9" cy="171.4" r=".47"/>
<circle cx="160.9" cy="190.2" r=".47"/>
<circle cx="170.3" cy="122.1" r=".47"/>
<circle cx="170.3" cy="140.8" r=".47"/>
<circle cx="170.3" cy="159.6" r=".47"/>
<circle cx="170.3" cy="190.2" r=".47"/>
<circle cx="170.3" cy="171.4" r=".47"/>
<circle cx="170.3" cy="152.6" r=".47"/>
<circle cx="142" cy="152.6" r=".47"/>
<circle cx="149.1" cy="152.6" r=".47"/>
<circle cx="149.1" cy="171.4" r=".47"/>
<circle cx="142" cy="171.4" r=".47"/>
<circle cx="149.1" cy="190.2" r=".47"/>
<circle cx="142" cy="190.2" r=".47"/>
<circle cx="170.3" cy="133.8" r=".47"/>
<circle cx="142" cy="133.8" r=".47"/>
<circle cx="149.1" cy="133.8" r=".47"/>
<circle cx="142" cy="32.8" r=".47"/>
<circle cx="130.3" cy="32.8" r=".47"/>
<circle cx="156.1" cy="75.1" r=".47"/>
<circle cx="167.9" cy="75.1" r=".47"/>
<circle cx="142" cy="96.2" r=".47"/>
<circle cx="38.6" cy="39.9" r=".47"/>
<circle cx="99.7" cy="176.1" r=".47"/>
<circle cx="90.3" cy="176.1" r=".47"/>
<circle cx="175" cy="75.1" r=".47"/>
<circle cx="170.3" cy="178.4" r=".47"/>
</g>
<text font-size="4.2" fill="#000080" x="205.6" y="177.4">E540-5.5KW-DB1</text>
<g font-size="2.5" fill="#000080">
<text x="83.2" y="95.6">T2</text>
<text x="31.5" y="182.5">DIP8</text>
<text x="219.6" y="184.8">http://liheming.jimdo.com</text>
</g>
<text font-size="2.3" fill="#000080" x="151.5" y="34.8">以下两路同</text>
<g font-size="2.1">
<text x="46.1" y="22.9">1</text>
<text x="113.6" y="22.9">2</text>
<text x="181.1" y="22.9">3</text>
<text x="248.6" y="22.9">4</text>
<text x="14.3" y="42.8">D</text>
<text x="280.1" y="42.8">D</text>
<text x="14.3" y="87.5">C</text>
<text x="280.1" y="87.5">C</text>
<text x="79.3" y="124.6" transform="rotate(-90 79.3 124.6)">8</text>
<text x="81.7" y="124.6" transform="rotate(-90 81.7 124.6)">7</text>
<text x="84" y="124.6" transform="rotate(-90 84 124.6)">6</text>
<text x="86.4" y="124.6" transform="rotate(-90 86.4 124.6)">5</text>
<text x="79.3" y="127.7" transform="rotate(-90 79.3 127.7)">1</text>
<text x="81.7" y="127.7" transform="rotate(-90 81.7 127.7)">2</text>
<text x="84" y="127.7" transform="rotate(-90 84 127.7)">3</text>
<text x="86.4" y="127.7" transform="rotate(-90 86.4 127.7)">4</text>
<text x="14.3" y="132.1">B</text>
<text x="280.1" y="132.1">B</text>
<text x="14.3" y="176.7">A</text>
<text x="197.3" y="175.5">Title</text>
<text x="280.1" y="176.7">A</text>
<text x="197.3" y="182.6">Size</text>
<text x="209" y="182.6">Number</text>
<text x="256.1" y="182.6">Revision</text>
<text x="197.3" y="189.6">Date:</text>
<text x="197.3" y="192">File:</text>
<text x="198.5" y="186.1">A4</text>
<text x="207.9" y="189.6">7-Jan-2012</text>
<text x="207.9" y="192">D:\变频器\tu20111110\国产变频器图纸.ddb</text>
<text x="244.3" y="189.6">Sheet</text>
<text x="244.3" y="192">Drawn By:</text>
<text x="250.9" y="189.6">of</text>
<text x="46.1" y="196.6">1</text>
<text x="113.6" y="196.6">2</text>
<text x="181.1" y="196.6">3</text>
<text x="248.6" y="196.6">4</text>
</g>
<g font-size="2.1" fill="#000080">
<text x="54.8" y="35.7">K2717</text>
<text x="132.7" y="35.3">4R7</text>
<text x="132.7" y="30.6">4R7</text>
<text x="123.2" y="36.9">T1</text>
<text x="144.2" y="36.9">222</text>
<text x="43.3" y="42.3">1R</text>
<text x="99.7" y="45.6">BYV26E</text>
<text x="132.4" y="43.8">DIODE</text>
<text x="149.8" y="46.3">3K</text>
<text x="214.5" y="46.1">K1</text>
<text x="238" y="46.1">K2</text>
<text x="259.2" y="46.1">K3</text>
<text x="267.4" y="44">R?</text>
<text x="267.4" y="46.3">39R/20W</text>
<text x="62.1" y="49.4">7.5K</text>
<text x="132.7" y="50.3">100u/50V</text>
<text x="158.5" y="48.4">104</text>
<text x="191.4" y="48.4">DIODE</text>
<text x="39.3" y="58.1">100K</text>
<text x="60.5" y="55.7">300R</text>
<text x="69.2" y="58.1">NY</text>
<text x="87.7" y="57.8">1N4148</text>
<text x="108.9" y="55.5">BYV26E</text>
<text x="130.3" y="57.8">100u/50V</text>
<text x="149.8" y="58.1">3K</text>
<text x="102" y="63.3">300R</text>
<text x="119.7" y="64.9">K2717</text>
<text x="158.5" y="60.2">104</text>
<text x="259.6" y="60.2">C?</text>
<text x="259.6" y="62.5">ELECTRO1</text>
<text x="35.8" y="68" transform="rotate(-90 35.8 68)">U</text>
<text x="39.3" y="69.8">14D271K</text>
<text x="50.3" y="69.6">1N4148</text>
<text x="102" y="69.8">NY</text>
<text x="112.2" y="67.5">7.5K</text>
<text x="130.3" y="71.9">100u/50V</text>
<text x="132.4" y="67.5">DIODE</text>
<text x="158.5" y="71.9">100u/50V</text>
<text x="170.3" y="69.6">104</text>
<text x="175.7" y="69.8">330R</text>
<text x="259.6" y="69.6">C?</text>
<text x="259.6" y="71.9">ELECTRO1</text>
<text x="64.2" y="79.2">1N4148</text>
<text x="76.2" y="78.5">105</text>
<text x="90.1" y="79.2">1N4148</text>
<text x="119.2" y="79.2">2R</text>
<text x="132.4" y="79.2">DIODE</text>
<text x="101.9" y="86">105</text>
<text x="132.4" y="88.6">DIODE</text>
<text x="71.3" y="95.7">105</text>
<text x="132.7" y="93.1">100u/50V</text>
<text x="147.5" y="90.9">3K</text>
<text x="156.1" y="90.7">104</text>
<text x="55.7" y="102.7">200R</text>
<text x="62.8" y="102.2">200R</text>
<text x="69.8" y="102.2">150R</text>
<text x="132.4" y="107.4">DIODE</text>
<text x="71.5" y="109.5">DIODE</text>
<text x="132.7" y="111.9">330u/25V</text>
<text x="147.5" y="109.7">3K</text>
<text x="156.1" y="109.5">104</text>
<text x="160.9" y="119.8">3K</text>
<text x="69.2" y="125.5">104</text>
<text x="102" y="125.5">103</text>
<text x="114.6" y="123.4">100R</text>
<text x="151.5" y="124.6">3K</text>
<text x="88" y="126.2">2842</text>
<text x="109.8" y="128">750R</text>
<text x="132.4" y="126.2">F24L</text>
<text x="132.7" y="130.7">100u/35V</text>
<text x="151.5" y="128.3">104</text>
<text x="163" y="130.7">10V</text>
<text x="172.6" y="128.3">100u/50V</text>
<text x="71.5" y="136.1">1K</text>
<text x="102" y="132.5">501</text>
<text x="115.9" y="137.4">18V</text>
<text x="75.9" y="140.1">104</text>
<text x="88" y="143.1">5.6K</text>
<text x="111.5" y="141.9">501</text>
<text x="151.5" y="143.4">3K</text>
<text x="160.9" y="138.6">3K</text>
<text x="26.8" y="145.7">150R</text>
<text x="132.4" y="145">F24L</text>
<text x="132.7" y="149.5">100u/35V</text>
<text x="151.5" y="147.1">104</text>
<text x="163" y="149.5">10V</text>
<text x="172.6" y="147.1">100u/50V</text>
<text x="40.7" y="151.1">P621</text>
<text x="98" y="152">1K</text>
<text x="88" y="159.8">20R</text>
<text x="160.9" y="157.4">3K</text>
<text x="76.5" y="163.5">2TN</text>
<text x="99.7" y="163.5">4.7u/16V</text>
<text x="132.4" y="163.8">F24L</text>
<text x="151.5" y="165.9">104</text>
<text x="151.5" y="162.2">3K</text>
<text x="172.6" y="165.9">100u/50V</text>
<text x="31.2" y="168.5">CAP</text>
<text x="36.9" y="170.8">10K</text>
<text x="48.7" y="170.8">2K</text>
<text x="64.4" y="171.3">1.21K</text>
<text x="111.5" y="168.2">DIODE</text>
<text x="132.7" y="168.2">100u/35V</text>
<text x="163" y="168.2">10V</text>
<text x="38.6" y="178.6">200R</text>
<text x="62.8" y="177.4">470R</text>
<text x="160.9" y="176.2">3K</text>
<text x="31.2" y="180.4">TL431</text>
<text x="48.7" y="182.6">2K</text>
<text x="53.4" y="182.6">47K</text>
<text x="92.6" y="182.3">104</text>
<text x="100.4" y="182.6">3K</text>
<text x="111.3" y="180.2">DIODE</text>
<text x="111.5" y="184.7">100u/50V</text>
<text x="132.4" y="182.6">F24L</text>
<text x="151.5" y="184.7">104</text>
<text x="151.5" y="180.9">3K</text>
<text x="172.6" y="184.7">100u/50V</text>
<text x="266.7" y="184.9">V1.0</text>
<text x="132.7" y="187">100u/35V</text>
<text x="163" y="187">10V</text>
<text x="266.7" y="192">李和明</text>
<text x="266.7" y="189.6">1/2</text>
</g>
<g font-size="2.1" fill="#800000">
<text x="181.8" y="35.7">+12V</text>
<text x="27.5" y="40.5">P</text>
<text x="161.3" y="40.5">+15V</text>
<text x="269.5" y="38.1">P</text>
<text x="27.3" y="49.9">N</text>
<text x="102.8" y="52.2">P</text>
<text x="182.3" y="59.3">-12V</text>
<text x="269.5" y="56.9">P1</text>
<text x="161.3" y="63.9">-15V</text>
<text x="177.8" y="75.7">+5V</text>
<text x="156.6" y="85.1">12P</text>
<text x="156.6" y="96.9">12G</text>
<text x="156.6" y="103.9">-12V</text>
<text x="140.1" y="119.1">VU+</text>
<text x="173.1" y="122.7">E1</text>
<text x="140.1" y="137.9">VV+</text>
<text x="173.1" y="134.4">VU-</text>
<text x="18.1" y="143.8">+5V</text>
<text x="173.1" y="141.5">E3</text>
<text x="173.1" y="153.2">VV-</text>
<text x="46.3" y="161.4">+5V</text>
<text x="140" y="156.7">VW+</text>
<text x="173.1" y="160.3">E5</text>
<text x="173.1" y="172">VW-</text>
<text x="83.1" y="176.7">+12V</text>
<text x="140.9" y="175.5">V+</text>
<text x="173.1" y="179">E2,4,6</text>
<text x="173.1" y="190.8">V-</text>
</g>
</svg>
